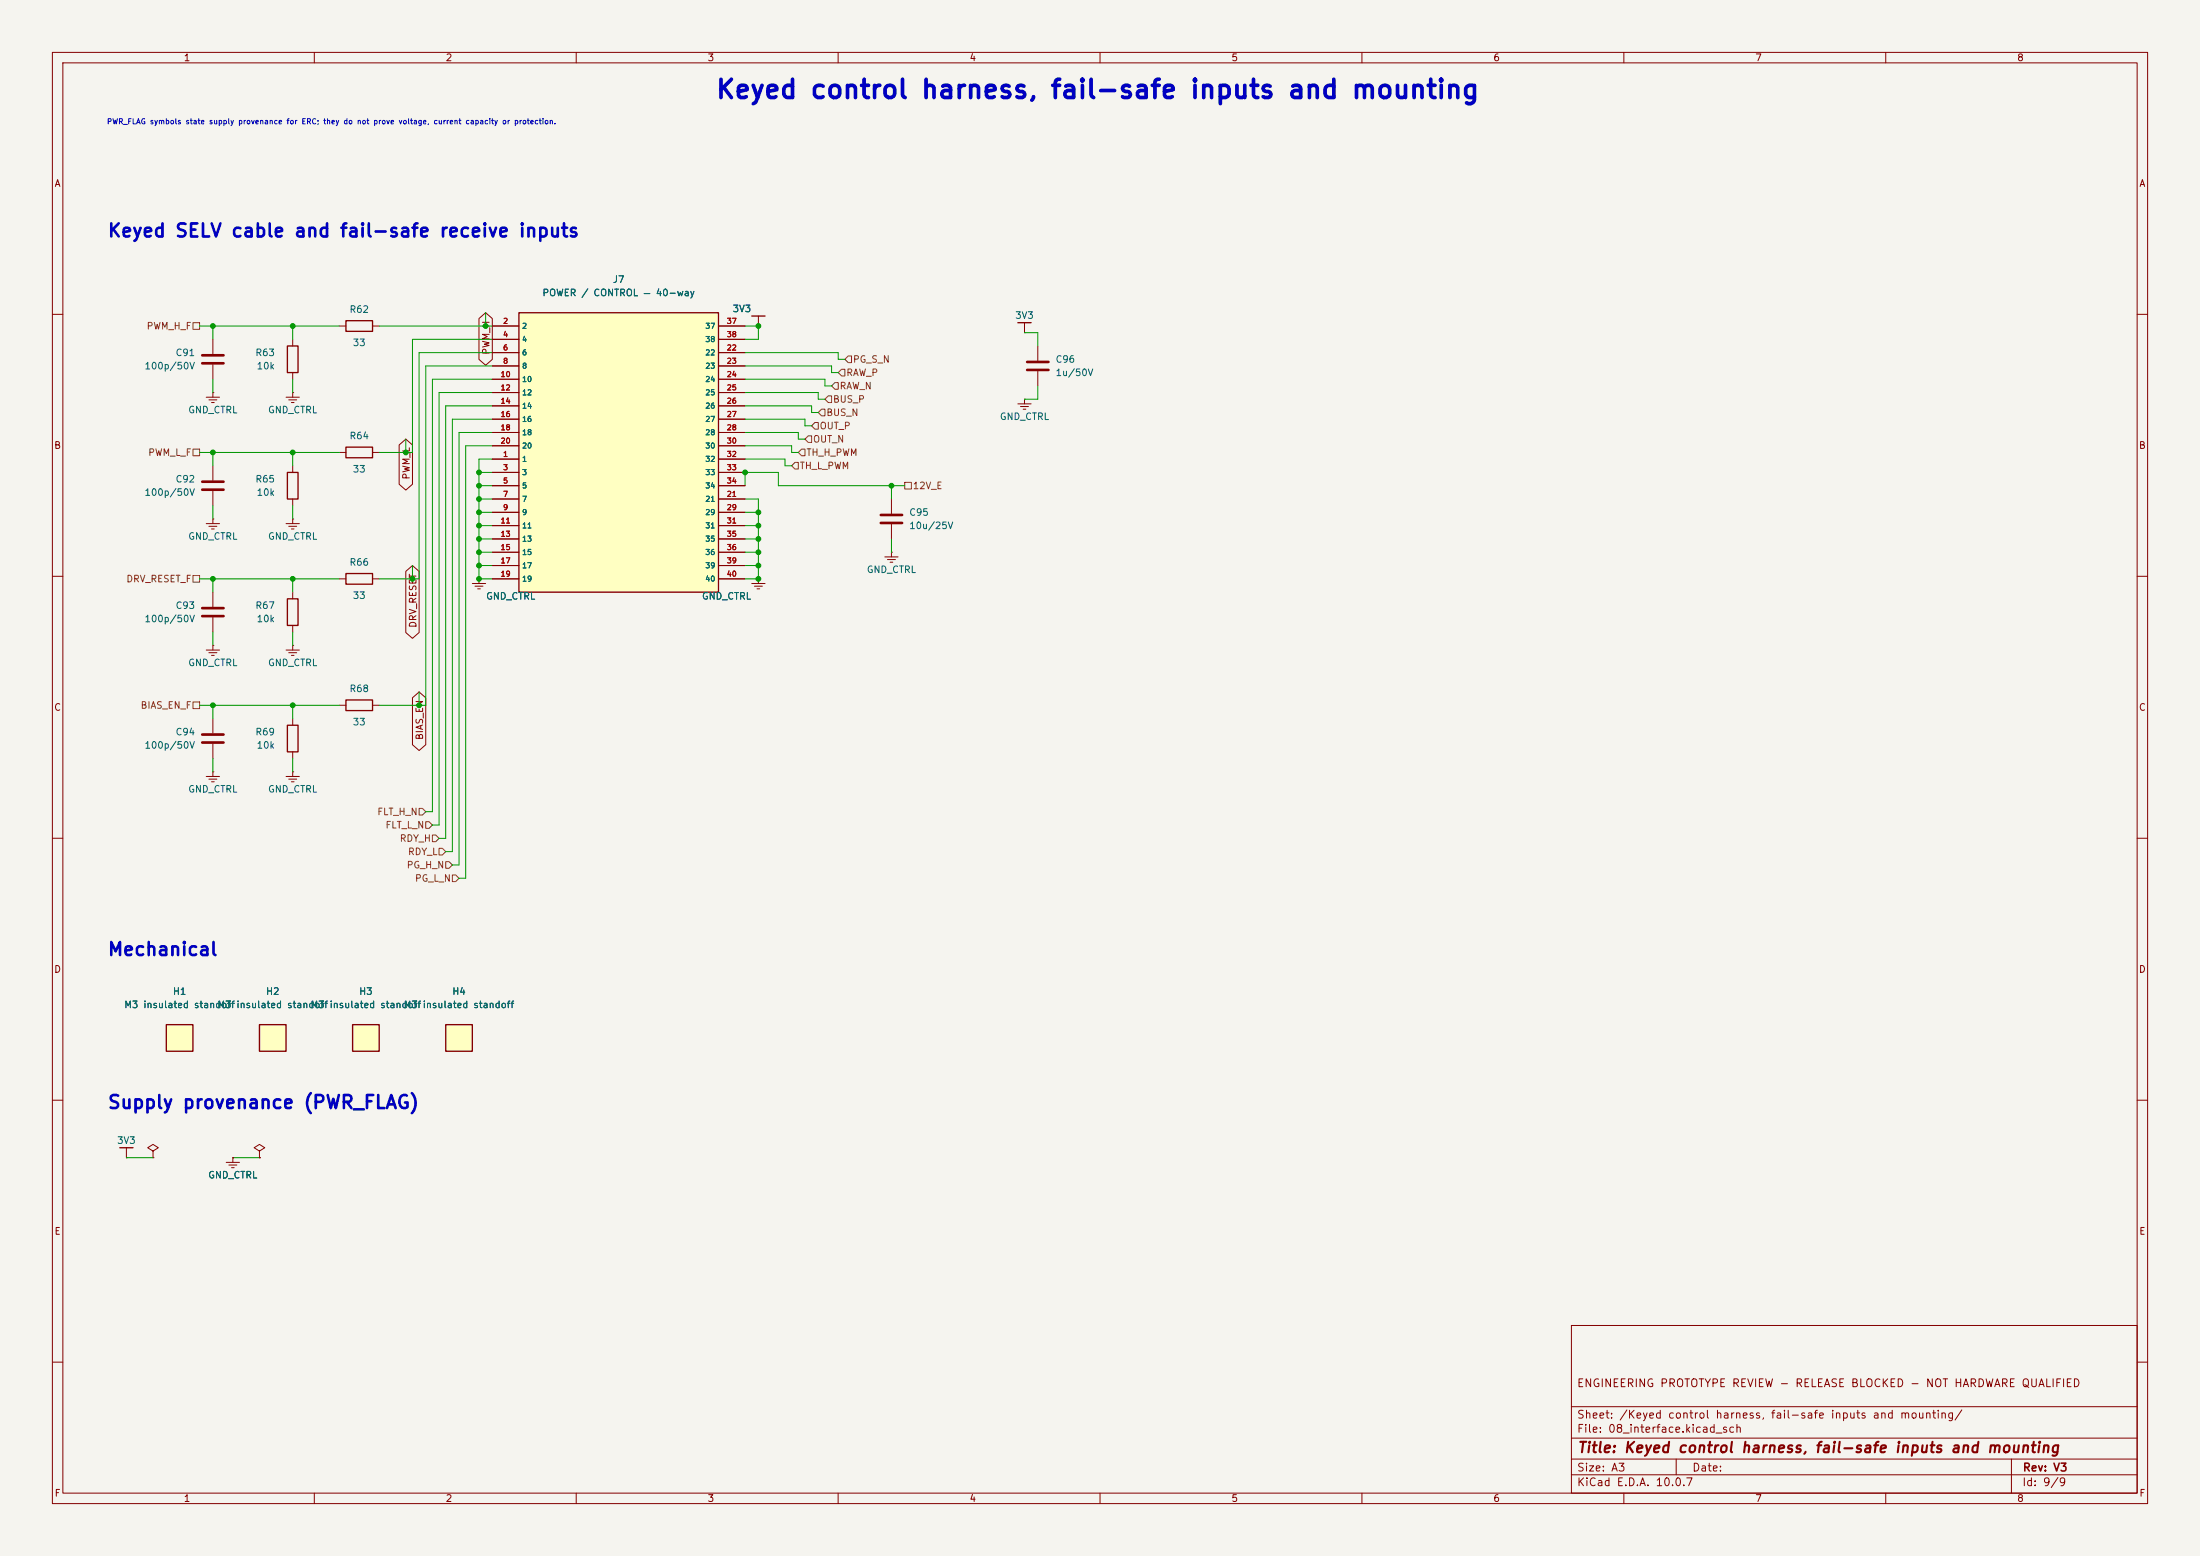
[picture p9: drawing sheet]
<svg xmlns="http://www.w3.org/2000/svg" width="420mm" height="297mm" viewBox="0 0 420 297" stroke-linecap="round" stroke-linejoin="round" font-family="sans-serif">
<path d="M0 0h420v297h-420z" fill="#f5f4ef" stroke="#f5f4ef" stroke-width=".19"/>
<g fill="none" stroke="#840000" stroke-width=".19">
<path d="M10 10h400v277h-400zM12 12h396v273h-396zM60 10v2M110 10v2M160 10v2M210 10v2M260 10v2M310 10v2M360 10v2M10 60h2M194.3 77.1h2.5M194.8 77.6h1.5"/>
<path d="M195.3 78.1h.5M195.6 63.5h.1M195.6 76.2h.1M195.6 61.6v1.9M195.6 76.2v.9M198.1 66v2.8M198.1 70.9v2.8M408 60h2M170.2 95.3v2.7M10 110h2M40.6 113v2.8M40.6 117.9v2.8"/>
<path d="M64.8 110.5h1.2M71.1 110.5h1.3M168.9 106.3h2.5M169.4 106.8h1.5M169.9 107.3h.5M170.2 105.4h.1M170.2 100.1v2.8M170.2 105.4v.9M408 110h2M40.6 137.2v2.8M54.6 124.1h2.5M55.1 124.6h1.5"/>
<path d="M55.6 125.1h.5M55.9 123.2h.1M55.9 123.2v.9M10 160h2M40.6 142v2.8M408 160h2M10 210h2M408 210h2M300 253h108v32h-108zM10 260h2M300 278.5h108M300 274.5h108"/>
<path d="M300 268.5h108M320 278.5v3M384 278.5v6.5M408 260h2M60 285v2M110 285v2M160 285v2M210 285v2M260 285v2M300 281.5h108M310 285v2M360 285v2"/>
</g>
<path d="M194.3 61.6h2.5M66 109.5h5.1v2h-5.1z" fill="none" stroke="#840000" stroke-width=".25"/>
<path d="M196.1 69.1h4.1M196.1 70.6h4.1M168.1 98.3h4.1M168.1 99.8h4.1M38.6 116.1h4.1M38.6 117.6h4.1M38.6 140.2h4.1M38.6 141.7h4.1" fill="none" stroke="#840000" stroke-width=".51"/>
<path d="M49.5 195.6h5.1v5.1h-5.1z" fill="#ffffc2"/>
<path d="M49.5 195.6h5.1v5.1h-5.1z" fill="none" stroke="#840000" stroke-width=".25"/>
<path d="M67.3 195.6h5.1v5.1h-5.1z" fill="#ffffc2"/>
<path d="M54.9 66h2v5.1h-2zM66 61.2h5.1v2h-5.1zM54.9 90.2h2v5.1h-2zM66 85.3h5.1v2.1h-5.1zM54.9 114.3h2v5.1h-2zM67.3 195.6h5.1v5.1h-5.1z" fill="none" stroke="#840000" stroke-width=".25"/>
<g fill="none" stroke="#840000" stroke-width=".19">
<path d="M39.4 75.8h2.5M39.9 76.3h1.5M40.4 76.8h.5M40.6 74.9h.1M40.6 74.9v.9M54.6 75.8h2.5M55.1 76.3h1.5M55.6 76.8h.5M55.9 74.9h.1M55.9 64.8v1.2M55.9 71.1v1.3M55.9 74.9v.9"/>
<path d="M64.8 62.2h1.2M71.1 62.2h1.3M54.6 99.9h2.5M55.9 99.1h.1M55.9 88.9v1.3M55.9 95.3v1.2M55.9 99.1v.8M64.8 86.4h1.2M71.1 86.4h1.3M55.1 100.5h1.5M55.6 101h.5M55.9 113v1.3"/>
<path d="M55.9 119.4v1.3M90.2 111.4h2.5M90.7 111.9h1.5M91.2 112.4h.5M91.4 110.5h.1M91.4 110.5v.9M39.4 124.1h2.5M39.9 124.6h1.5M40.4 125.1h.5M40.6 123.2h.1M40.6 123.2v.9M39.4 148.2h2.5"/>
<path d="M39.9 148.7h1.5M40.4 149.2h.5M40.6 147.3h.1M40.6 147.3v.9M43.2 221.9h2.5M43.7 222.4h1.5M44.2 222.9h.5M44.4 221h.1M44.4 221v.9"/>
</g>
<path d="M99.1 59.7h38.1v53.3h-38.1z" fill="#ffffc2"/>
<path d="M99.1 59.7h38.1v53.3h-38.1zM143.5 60.3h2.5" fill="none" stroke="#840000" stroke-width=".25"/>
<g fill="none" stroke="#840000" stroke-width=".19">
<path d="M94 62.2h5.1M94 64.8h5.1M94 67.3h5.1M94 69.9h5.1M94 72.4h5.1M94 74.9h5.1M94 77.5h5.1M137.2 62.2h5M137.2 64.8h5M137.2 67.3h5M137.2 69.9h5M137.2 72.4h5"/>
<path d="M137.2 74.9h5M137.2 77.5h5M144.8 62.2h.1M144.8 60.3v1.9M94 87.6h5.1M94 90.2h5.1M94 92.7h5.1M94 95.3h5.1M94 97.8h5.1M94 80h5.1M94 82.6h5.1M94 85.1h5.1"/>
<path d="M137.2 87.6h5M137.2 90.2h5M137.2 92.7h5M137.2 95.3h5M137.2 97.8h5M137.2 80h5M137.2 82.6h5M137.2 85.1h5M94 100.3h5.1M94 102.9h5.1M94 105.4h5.1M94 108h5.1"/>
<path d="M94 110.5h5.1M137.2 100.3h5M137.2 102.9h5M137.2 105.4h5M137.2 108h5M137.2 110.5h5M143.5 111.4h2.5M144 111.9h1.5M144.5 112.4h.5M144.8 110.5h.1M144.8 110.5v.9"/>
</g>
<path d="M31.7 195.6h5.1v5.1h-5.1z" fill="#ffffc2"/>
<path d="M31.7 195.6h5.1v5.1h-5.1z" fill="none" stroke="#840000" stroke-width=".25"/>
<path d="M85.1 195.6h5.1v5.1h-5.1z" fill="#ffffc2"/>
<path d="M54.9 138.4h2v5.1h-2zM66 133.6h5.1v2h-5.1zM85.1 195.6h5.1v5.1h-5.1zM22.9 219.1h2.5" fill="none" stroke="#840000" stroke-width=".25"/>
<g fill="none" stroke="#840000" stroke-width=".19">
<path d="M40.6 64.8v2.8M40.6 69.6v2.8M91.4 60.8l1.3-1.1 1.3 1.1v7.8l-1.3 1.1-1.3-1.1zM94 62.2h5.1M94 64.8h5.1M94 67.3h5.1M94 69.9h5.1M94 72.4h5.1M94 74.9h5.1M94 77.5h5.1M137.2 62.2h5M137.2 64.8h5"/>
<path d="M137.2 67.3h5M137.2 69.9h5M137.2 72.4h5M137.2 74.9h5M137.2 77.5h5M144.8 62.2h.1M39.4 99.9h2.5M40.6 99.1h.1M40.6 88.9v2.8M40.6 93.7v2.8M40.6 99.1v.8M76.2 84.9l1.3-1.1 1.2 1.1v7.5l-1.2 1.1-1.3-1.1z"/>
<path d="M94 87.6h5.1M94 90.2h5.1M94 92.7h5.1M94 95.3h5.1M94 97.8h5.1M94 80h5.1M94 82.6h5.1M94 85.1h5.1M137.2 87.6h5M137.2 90.2h5M137.2 92.7h5M137.2 95.3h5"/>
<path d="M137.2 97.8h5M137.2 80h5M137.2 82.6h5M137.2 85.1h5M39.9 100.5h1.5M40.4 101h.5M77.5 109.1l1.2-1.1 1.3 1.1v11.6l-1.3 1.1-1.2-1.1zM91.4 110.5h.1M94 100.3h5.1M94 102.9h5.1M94 105.4h5.1M94 108h5.1"/>
<path d="M94 110.5h5.1M137.2 100.3h5M137.2 102.9h5M137.2 105.4h5M137.2 108h5M137.2 110.5h5M144.8 110.5h.1M55.9 137.2v1.2M64.8 134.6h1.2M71.1 134.6h1.3M78.7 133.2l1.3-1.1 1.3 1.1v8.9l-1.3 1.2-1.3-1.2zM54.6 148.2h2.5"/>
<path d="M55.1 148.7h1.5M55.6 149.2h.5M55.9 147.3h.1M55.9 143.5v1.3M55.9 147.3v.9M24.1 219.1v1.9M29.2 219.7l1-.6-1-.7-1 .7 1 .6v1.3M49.5 219.7l1-.6-1-.7-1 .7 1 .6v1.3M24.1 221h.1M29.2 221h.1M44.4 221h.1M49.5 221h.1"/>
</g>
<path d="M38.6 67.8h4.1M38.6 69.3h4.1M38.6 91.9h4.1M38.6 93.5h4.1" fill="none" stroke="#840000" stroke-width=".51"/>
<g fill="none" stroke="#725600" stroke-width=".19">
<path d="M36.8 61.6h1.3v1.3h-1.3zM156.8 78.1h.7v1.3h-.7l-.6-.7zM157.5 76.2l.6-.6h.6v1.2h-.6zM159.4 73h.6v1.3h-.6l-.7-.6zM160.7 70.5h.6v1.3h-.6l-.7-.7zM161.9 67.9h.7v1.3h-.7l-.6-.6zM36.8 85.7h1.3v1.3h-1.3zM151.8 88.3h.6v1.2h-.6l-.7-.6zM153 85.7h.7v1.3h-.7l-.6-.6zM154.3 83.2h.6v1.3h-.6l-.6-.7zM154.9 81.3l.7-.7h.6v1.3h-.6zM172.7 92.1h1.3v1.2h-1.3z"/>
<path d="M36.8 109.9h1.3v1.2h-1.3zM36.8 134h1.3v1.3h-1.3zM80 154.3h.6l.7 .6-.7 .7h-.6zM81.3 156.8h.6l.6 .7-.6 .6h-.6zM82.5 159.4h.7l.6 .6-.6 .7h-.7zM83.8 161.9h.7l.6 .7-.6 .6h-.7zM85.1 164.5h.6l.7 .6-.7 .6h-.6zM86.4 167h.6l.6 .6-.6 .7h-.6z"/>
</g>
<g fill="none" stroke="#009600" stroke-width=".19">
<path d="M92.7 59.7v2.5M38.1 62.2h26.7M40.6 62.2v2.6M40.6 72.4v2.5M55.9 62.2v2.6M55.9 72.4v2.5M72.4 62.2h21.6M94 69.9h-12.7v64.7h-8.9M94 72.4h-11.5v82.5h-1.2M94 74.9h-10.2v82.6h-1.3M94 67.3h-14v43.2h-7.6M94 77.5h-8.9v82.5h-1.3"/>
<path d="M94 64.8h-15.3v21.6h-6.3M142.2 69.9h16.5v1.2h1.3M142.2 72.4h15.3v1.3h1.2M142.2 74.9h14v1.3h1.3M142.2 67.3h17.8v1.3h1.3M142.2 77.5h12.7v1.2h1.3M142.2 62.2h2.6v2.6h-2.6M195.6 63.5h2.5v2.5M198.1 73.7v2.5h-2.5M38.1 86.4h26.7M40.6 86.4v2.5M40.6 96.5v2.6"/>
<path d="M55.9 86.4v2.5M55.9 96.5v2.6M77.5 83.8v2.6M91.4 95.3h2.6M91.4 97.8h2.6M91.4 90.2h2.6M91.4 92.7h2.6M94 87.6h-2.6v22.9h2.6M94 80h-7.6v82.6h-1.3M94 82.6h-6.4v82.5h-1.2M94 85.1h-5.1v82.5h-1.3M142.2 95.3h2.6v15.2h-2.6"/>
<path d="M142.2 85.1h8.9v1.3h1.3M142.2 80h11.5v1.3h1.2M142.2 82.6h10.2v1.2h1.3M142.2 87.6h7.7v1.3h1.2M142.2 97.8h2.6M142.2 92.7v-2.5h6.4v2.5h24.1M170.2 92.7v2.6M38.1 110.5h26.7M40.6 110.5v2.5M55.9 110.5v2.5M78.7 108v2.5M91.4 100.3h2.6"/>
<path d="M91.4 102.9h2.6M91.4 105.4h2.6M91.4 108h2.6M142.2 100.3h2.6M142.2 102.9h2.6M142.2 105.4h2.6M142.2 108h2.6M170.2 102.9v2.5M38.1 134.6h26.7M40.6 120.7v2.5M40.6 134.6v2.6M55.9 120.7v2.5"/>
<path d="M55.9 134.6v2.6M80 132.1v2.5M40.6 144.8v2.5M55.9 144.8v2.5M24.1 221h5.1M44.4 221h5.1"/>
</g>
<g fill="#009600" stroke="#009600" stroke-width=".19">
<circle cx="144.8" cy="110.5" r=".46"/>
<circle cx="170.2" cy="92.7" r=".46"/>
<circle cx="40.6" cy="110.5" r=".46"/>
<circle cx="55.9" cy="110.5" r=".46"/>
<circle cx="40.6" cy="134.6" r=".46"/>
<circle cx="91.4" cy="90.2" r=".46"/>
<circle cx="91.4" cy="97.8" r=".46"/>
<circle cx="91.4" cy="100.3" r=".46"/>
<circle cx="91.4" cy="92.7" r=".46"/>
<circle cx="91.4" cy="95.3" r=".46"/>
<circle cx="91.4" cy="102.9" r=".46"/>
<circle cx="91.4" cy="105.4" r=".46"/>
<circle cx="91.4" cy="108" r=".46"/>
<circle cx="78.7" cy="110.5" r=".46"/>
<circle cx="91.4" cy="110.5" r=".46"/>
<circle cx="80" cy="134.6" r=".46"/>
<circle cx="55.9" cy="134.6" r=".46"/>
<circle cx="55.9" cy="62.2" r=".46"/>
<circle cx="40.6" cy="62.2" r=".46"/>
<circle cx="40.6" cy="86.4" r=".46"/>
<circle cx="92.7" cy="62.2" r=".46"/>
<circle cx="142.2" cy="90.2" r=".46"/>
<circle cx="144.8" cy="62.2" r=".46"/>
<circle cx="144.8" cy="108" r=".46"/>
<circle cx="144.8" cy="97.8" r=".46"/>
<circle cx="55.9" cy="86.4" r=".46"/>
<circle cx="77.5" cy="86.4" r=".46"/>
<circle cx="144.8" cy="100.3" r=".46"/>
<circle cx="144.8" cy="102.9" r=".46"/>
<circle cx="144.8" cy="105.4" r=".46"/>
</g>
<text font-size="3.5" fill="#0000c2" x="136.4" y="19.7">Keyed control harness, fail-safe inputs and mounting</text>
<g font-size="2.5" fill="#0000c2">
<text x="20.4" y="45.9">Keyed SELV cable and fail-safe receive inputs</text>
<text x="20.4" y="183.1">Mechanical</text>
<text x="20.4" y="212.3">Supply provenance (PWR_FLAG)</text>
</g>
<text font-size="2" fill="#840000" x="301" y="277.8">Title: Keyed control harness, fail-safe inputs and mounting</text>
<g font-size="1.5" fill="#840000">
<text x="300.9" y="265.1">ENGINEERING PROTOTYPE REVIEW - RELEASE BLOCKED - NOT HARDWARE QUALIFIED</text>
<text x="300.9" y="273.8">File: 08_interface.kicad_sch</text>
<text x="300.9" y="271.1">Sheet: /Keyed control harness, fail-safe inputs and mounting/</text>
<text x="300.9" y="281.2">Size: A3</text>
<text x="322.9" y="281.2">Date:</text>
<text x="386" y="281.2">Rev: V3</text>
<text x="300.9" y="284">KiCad E.D.A. 10.0.7</text>
<text x="385.9" y="284">Id: 9/9</text>
</g>
<g font-size="1.3" fill="#840000">
<text x="35" y="12">1</text>
<text x="85" y="12">2</text>
<text x="135" y="12">3</text>
<text x="185" y="12">4</text>
<text x="235" y="12">5</text>
<text x="285" y="12">6</text>
<text x="335" y="12">7</text>
<text x="385" y="12">8</text>
<text x="10.3" y="36">A</text>
<text x="408.3" y="36">A</text>
<text x="93.8" y="67.8" transform="rotate(-90 93.8 67.8)">PWM_H</text>
<text x="10.2" y="86">B</text>
<text x="408.2" y="86">B</text>
<text x="78.5" y="91.6" transform="rotate(-90 78.5 91.6)">PWM_L</text>
<text x="79.8" y="119.9" transform="rotate(-90 79.8 119.9)">DRV_RESET</text>
<text x="10.2" y="136">C</text>
<text x="408.2" y="136">C</text>
<text x="81.1" y="141.4" transform="rotate(-90 81.1 141.4)">BIAS_EN</text>
<text x="10.2" y="186">D</text>
<text x="408.2" y="186">D</text>
<text x="10.3" y="236">E</text>
<text x="408.3" y="236">E</text>
<text x="10.3" y="286">F</text>
<text x="35" y="287">1</text>
<text x="85" y="287">2</text>
<text x="135" y="287">3</text>
<text x="185" y="287">4</text>
<text x="235" y="287">5</text>
<text x="285" y="287">6</text>
<text x="335" y="287">7</text>
<text x="385" y="287">8</text>
<text x="408.3" y="286">F</text>
</g>
<g font-size="1.3" fill="#006464">
<text x="103.4" y="56.8">POWER / CONTROL — 40-way</text>
<text x="116.9" y="54.3">J7</text>
<text x="139.8" y="59.9">3V3</text>
<text x="66.6" y="60">R62</text>
<text x="193.7" y="61.2">3V3</text>
<text x="27.5" y="70.8">100p/50V</text>
<text x="33.4" y="68.3">C91</text>
<text x="48.7" y="68.3">R63</text>
<text x="48.9" y="70.8">10k</text>
<text x="67.2" y="66.4">33</text>
<text x="201.4" y="69.5">C96</text>
<text x="201.4" y="72.1">1u/50V</text>
<text x="35.8" y="79.2">GND_CTRL</text>
<text x="51.1" y="79.2">GND_CTRL</text>
<text x="190.8" y="80.5">GND_CTRL</text>
<text x="66.6" y="84.1">R64</text>
<text x="27.5" y="94.9">100p/50V</text>
<text x="33.4" y="92.4">C92</text>
<text x="48.7" y="92.4">R65</text>
<text x="48.9" y="94.9">10k</text>
<text x="67.2" y="90.5">33</text>
<text x="173.5" y="98.8">C95</text>
<text x="173.5" y="101.3">10u/25V</text>
<text x="35.8" y="103.3">GND_CTRL</text>
<text x="51.1" y="103.3">GND_CTRL</text>
<text x="66.6" y="108.3">R66</text>
<text x="165.4" y="109.7">GND_CTRL</text>
<text x="27.5" y="119.1">100p/50V</text>
<text x="33.4" y="116.5">C93</text>
<text x="48.7" y="116.5">R67</text>
<text x="48.9" y="119.1">10k</text>
<text x="67.2" y="114.6">33</text>
<text x="92.7" y="114.8">GND_CTRL</text>
<text x="133.9" y="114.8">GND_CTRL</text>
<text x="35.8" y="127.5">GND_CTRL</text>
<text x="51.1" y="127.5">GND_CTRL</text>
<text x="66.6" y="132.4">R68</text>
<text x="27.5" y="143.2">100p/50V</text>
<text x="33.4" y="140.7">C94</text>
<text x="48.7" y="140.7">R69</text>
<text x="48.9" y="143.2">10k</text>
<text x="67.2" y="138.8">33</text>
<text x="35.8" y="151.6">GND_CTRL</text>
<text x="51.1" y="151.6">GND_CTRL</text>
<text x="32.9" y="190.2">H1</text>
<text x="50.7" y="190.2">H2</text>
<text x="68.5" y="190.2">H3</text>
<text x="86.2" y="190.2">H4</text>
<text x="23.6" y="192.7">M3 insulated standoffinsulated standoffinsulated standoffinsulated standoff</text>
<text x="41.4" y="192.7">M3</text>
<text x="59.2" y="192.7">M3</text>
<text x="77" y="192.7">M3</text>
<text x="22.2" y="218.6">3V3</text>
<text x="39.6" y="225.2">GND_CTRL</text>
</g>
<g font-size="1.3" fill="#725600">
<text x="27.9" y="63.2">PWM_H_F</text>
<text x="162.7" y="69.5">PG_S_N</text>
<text x="158.9" y="77.2">BUS_P</text>
<text x="160.2" y="74.6">RAW_N</text>
<text x="161.5" y="72.1">RAW_P</text>
<text x="156.4" y="82.2">OUT_P</text>
<text x="157.6" y="79.7">BUS_N</text>
<text x="28.2" y="87.3">PWM_L_F</text>
<text x="152.6" y="89.9">TH_L_PWM</text>
<text x="153.8" y="87.3">TH_H_PWM</text>
<text x="155.1" y="84.8">OUT_N</text>
<text x="174.2" y="93.7">12V_E</text>
<text x="24" y="111.5">DRV_RESET_F</text>
<text x="26.7" y="135.6">BIAS_EN_F</text>
<text x="71.9" y="155.9">FLT_H_N</text>
<text x="73.5" y="158.4">FLT_L_N</text>
<text x="76.2" y="161">RDY_H</text>
<text x="77.5" y="166.1">PG_H_N</text>
<text x="77.8" y="163.5">RDY_L</text>
<text x="79.1" y="168.6">PG_L_N</text>
</g>
<text font-size="1" fill="#0000c2" x="20.3" y="24">PWR_FLAG symbols state supply provenance for ERC; they do not prove voltage, current capacity or protection.</text>
<g font-size="1" fill="#a90000">
<text x="95.9" y="62">2</text>
<text x="95.9" y="64.6">4</text>
<text x="138.6" y="62">37</text>
<text x="138.6" y="64.6">38</text>
<text x="95.9" y="67.1">6</text>
<text x="95.9" y="69.7">8</text>
<text x="138.6" y="67.1">22</text>
<text x="138.6" y="69.7">23</text>
<text x="95.5" y="72.2">10</text>
<text x="95.5" y="74.7">12</text>
<text x="95.5" y="77.3">14</text>
<text x="138.6" y="72.2">24</text>
<text x="138.6" y="74.7">25</text>
<text x="138.6" y="77.3">26</text>
<text x="95.5" y="79.8">16</text>
<text x="95.5" y="82.4">18</text>
<text x="138.6" y="79.8">27</text>
<text x="138.6" y="82.4">28</text>
<text x="95.5" y="84.9">20</text>
<text x="95.9" y="87.4">1</text>
<text x="95.9" y="90">3</text>
<text x="138.6" y="84.9">30</text>
<text x="138.6" y="87.4">32</text>
<text x="138.6" y="90">33</text>
<text x="95.9" y="92.5">5</text>
<text x="95.9" y="95.1">7</text>
<text x="138.6" y="95.1">21</text>
<text x="138.6" y="92.5">34</text>
<text x="95.5" y="100.1">11</text>
<text x="95.9" y="97.6">9</text>
<text x="138.6" y="97.6">29</text>
<text x="138.6" y="100.1">31</text>
<text x="95.5" y="102.7">13</text>
<text x="95.5" y="105.2">15</text>
<text x="95.5" y="107.8">17</text>
<text x="138.6" y="102.7">35</text>
<text x="138.6" y="105.2">36</text>
<text x="138.6" y="107.8">39</text>
<text x="95.5" y="110.3">19</text>
<text x="138.6" y="110.3">40</text>
</g>
<g font-size="1" fill="#006464">
<text x="99.6" y="63">2</text>
<text x="99.6" y="65.5">4</text>
<text x="134.5" y="63">37</text>
<text x="134.5" y="65.5">38</text>
<text x="99.6" y="68.1">6</text>
<text x="99.6" y="70.6">8</text>
<text x="134.5" y="68.1">22</text>
<text x="134.5" y="70.6">23</text>
<text x="99.6" y="73.1">10</text>
<text x="99.6" y="75.7">12</text>
<text x="134.5" y="73.1">24</text>
<text x="134.5" y="75.7">25</text>
<text x="99.6" y="78.2">14</text>
<text x="99.6" y="80.8">16</text>
<text x="99.6" y="83.3">18</text>
<text x="134.5" y="78.2">26</text>
<text x="134.5" y="80.8">27</text>
<text x="134.5" y="83.3">28</text>
<text x="99.6" y="88.4">1</text>
<text x="99.6" y="85.8">20</text>
<text x="134.5" y="85.8">30</text>
<text x="134.5" y="88.4">32</text>
<text x="99.6" y="90.9">3</text>
<text x="99.6" y="93.5">5</text>
<text x="134.5" y="90.9">33</text>
<text x="134.5" y="93.5">34</text>
<text x="99.6" y="96">7</text>
<text x="99.6" y="98.5">9</text>
<text x="99.6" y="101.1">11</text>
<text x="134.5" y="96">21</text>
<text x="134.5" y="98.5">29</text>
<text x="134.5" y="101.1">31</text>
<text x="99.6" y="103.6">13</text>
<text x="99.6" y="106.2">15</text>
<text x="134.5" y="103.6">35</text>
<text x="134.5" y="106.2">36</text>
<text x="99.6" y="108.7">17</text>
<text x="99.6" y="111.2">19</text>
<text x="134.5" y="108.7">39</text>
<text x="134.5" y="111.2">40</text>
</g>
</svg>
